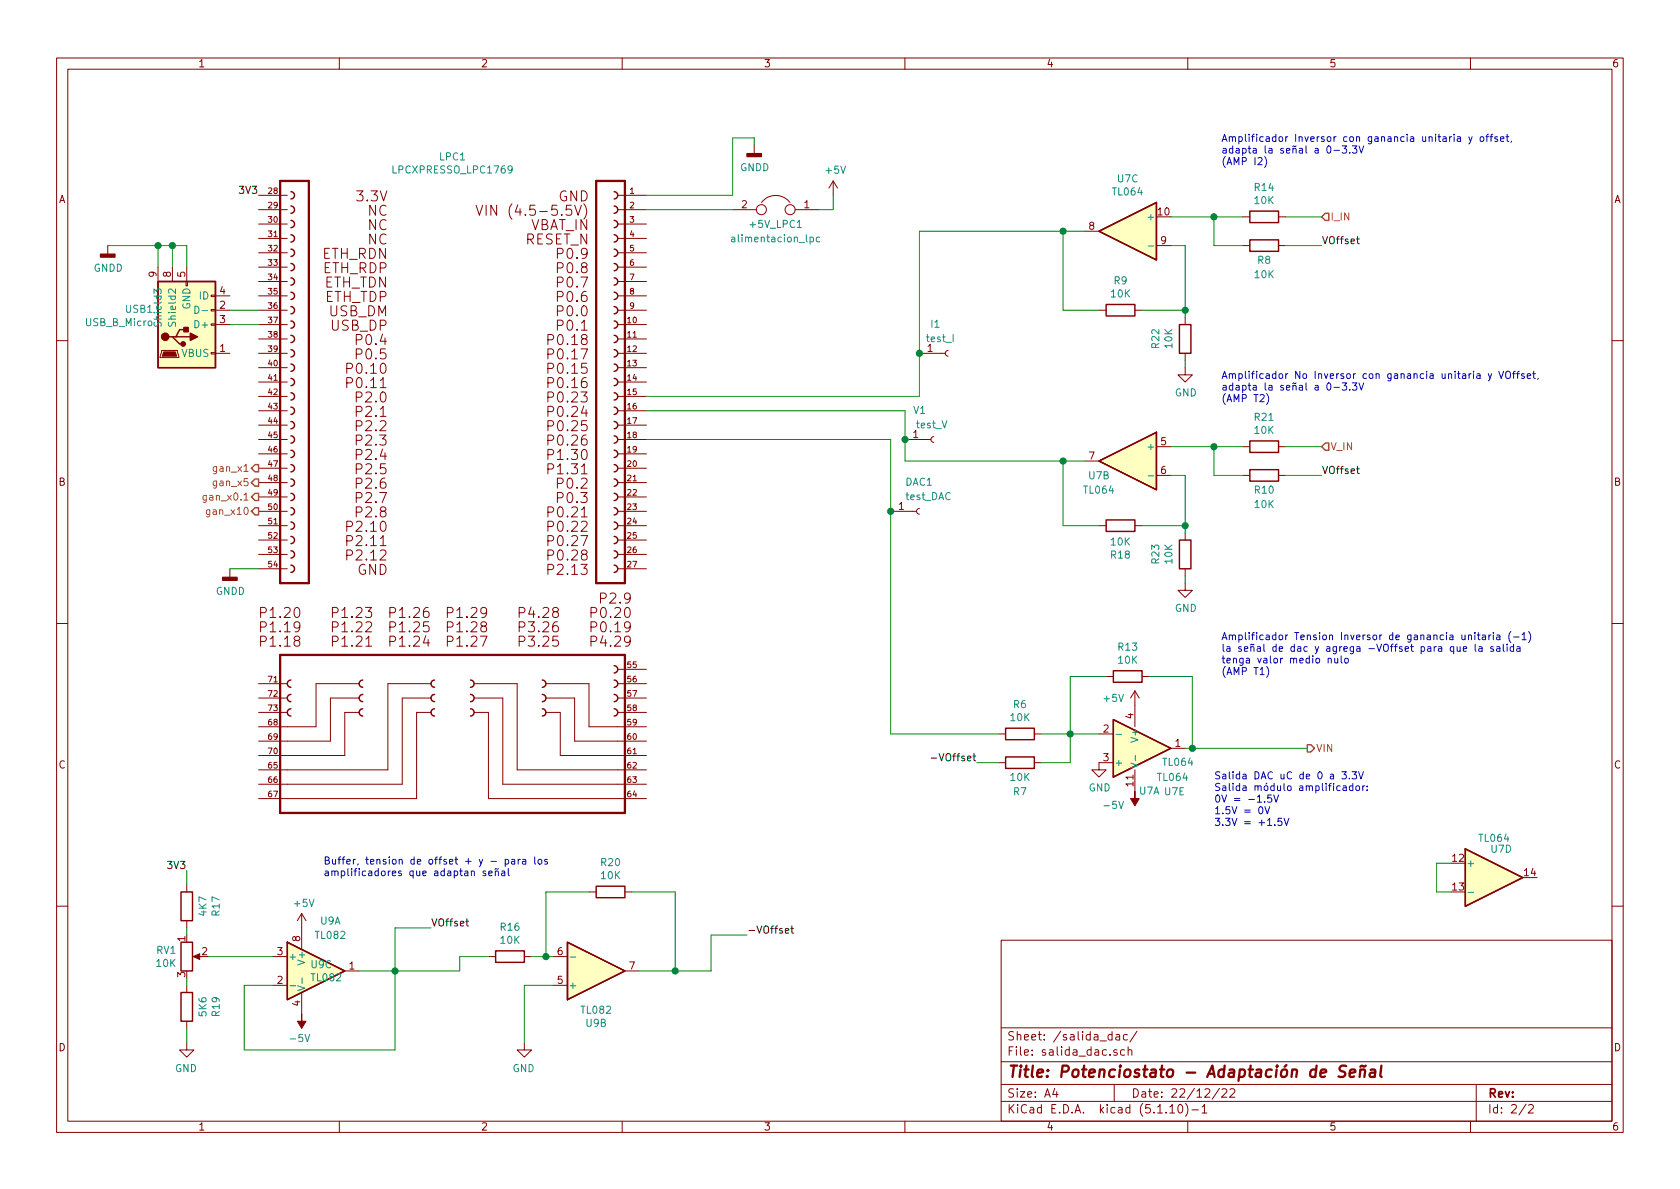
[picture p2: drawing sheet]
<svg xmlns="http://www.w3.org/2000/svg" width="297mm" height="210mm" viewBox="0 0 297 210" stroke-linecap="round" stroke-linejoin="round" font-family="sans-serif">
<g fill="none" stroke="#840000" stroke-width=".18">
<path d="M10 10.3h277v189.9h-277zM12 12.2h273v186.1h-273zM60 10.3v1.9M110 10.3v1.9M160 10.3v1.9M210 10.3v1.9M260 10.3v1.9M45.7 34.5h5.1M45.7 37.1h5.1M45.7 39.6h5.1M84.2 36.3l.6 1.8 .5-1.8M101.6 36.3l.6 1.8 .6-1.8"/>
<path d="M103.2 36a2.05 2.05 0 0 1 0 2.8M109.2 34.5h5.1M109.2 37.1h5.1M109.2 39.6h5.1M129.5 37.1h4.2M133.3 25.6v1.6M134.6 35.8a3.2 3.2 0 0 1 5.1 0M140.6 37.1h4.2M147.3 32l-.7 1.3M147.3 32v2.5M147.3 32l.8 1.3M219.7 38.3h1.3"/>
<path d="M226.1 38.3h1.2M19 43.4v1.6M27.9 47.2v2.6M30.5 47.2v2.6M32.9 49.8h.2v.7h-.2zM33 47.2v2.6M37.3 52.2h.8v.2h-.8zM37.3 54.7h.8v.3h-.8zM37.3 57.3h.8v.2h-.8zM38.1 54.9h2.5M38.1 57.4h2.5M38.1 52.3h2.5"/>
<path d="M45.7 54.9h5.1M45.7 57.4h5.1M45.7 52.3h5.1M45.7 59.9h5.1M45.7 42.2h5.1M45.7 44.7h5.1M45.7 47.2h5.1M45.7 49.8h5.1M109.2 54.9h5.1M109.2 57.4h5.1M109.2 52.3h5.1M109.2 59.9h5.1"/>
<path d="M109.2 42.2h5.1M109.2 44.7h5.1M109.2 47.2h5.1M109.2 49.8h5.1M191.8 40.9h2.5M194.3 54.9h1.3M200.7 54.9h1.2M204.5 43.4h2.5M209.5 56.1v1.3M219.7 43.4h1.3M226.1 43.4h1.2M10 60.2h2"/>
<path d="M28.6 62h2.8l.2 1.2h-3.3zM37.3 62.4h.8v.2h-.8zM38.1 62.5h2.5M45.7 62.5h5.1M45.7 65h5.1M45.7 67.6h5.1M45.7 70.1h5.1M45.7 72.6h5.1M45.7 75.2h5.1M45.7 77.7h5.1M109.2 62.5h5.1M109.2 65h5.1"/>
<path d="M109.2 67.6h5.1M109.2 70.1h5.1M109.2 72.6h5.1M109.2 75.2h5.1M109.2 77.7h5.1M160 77.7h4.6M162.6 62.5h4.5M165.1 77.2l-.3 .1-.2 .3 .1 .4 .4 .2M167.6 62l-.3 .1-.2 .3 .1 .4 .4 .2M204.5 79h2.5M209.5 65v1.3h1.3l-1.3 1.3-1.2-1.3h1.2M209.5 62.5v1.2"/>
<path d="M219.7 79h1.3M226.1 79h1.2M285 60.2h2M45.7 90.4h5.1M45.7 80.3h5.1M45.7 82.8h5.1M45.7 85.3h5.1M45.7 87.9h5.1M45.7 93h5.1M45.7 95.5h5.1M45.7 98h5.1M109.2 90.4h5.1"/>
<path d="M109.2 80.3h5.1M109.2 82.8h5.1M109.2 85.3h5.1M109.2 87.9h5.1M109.2 93h5.1M109.2 95.5h5.1M109.2 98h5.1M157.5 90.4h4.6M162.6 89.9l-.3 .1-.2 .3 .1 .4 .4 .2M191.8 81.5h2.5M194.3 93h1.3M200.7 93h1.2"/>
<path d="M204.5 84.1h2.5M209.5 94.2v1.3M219.7 84.1h1.3M226.1 84.1h1.2M10 110.3h2M40.6 100.6v1.5M45.7 100.6h5.1M109.2 100.6h5.1M109.2 118.4h5.1M195.6 119.6h1.2M201.9 119.6h1.3M209.5 103.1v1.3h1.3l-1.3 1.3-1.2-1.3h1.2"/>
<path d="M209.5 100.6v1.2M285 110.3h2M45.7 120.9h5.1M45.7 123.4h5.1M45.7 126h5.1M63.5 126h-2.5v7.6h-15.3M63.5 123.4h-5.1v7.7h-12.7M63.5 120.9h-7.6v7.6h-10.2M76.2 126h-2.5v15.2h-28M76.2 123.4h-5.1v15.3h-25.4M76.2 120.9h-7.6v15.2h-22.9M83.8 126h2.6v15.2h27.9"/>
<path d="M83.8 123.4h5.1v15.3h25.4M83.8 120.9h7.6v15.2h22.9M96.5 126h2.6v7.6h15.2M96.5 123.4h5.1v7.7h12.7M96.5 120.9h7.6v7.6h10.2M109.2 120.9h5.1M109.2 123.4h5.1M109.2 126h5.1M176.5 134.9h1.3M176.5 129.8h1.3M182.9 134.9h1.2M182.9 129.8h1.2"/>
<path d="M194.3 129.8h2.5M196.8 134.9h-2.5v1.2h1.3l-1.3 1.3-1.3-1.3h1.3M200.7 122.2l-.8 1.2M200.7 122.2v6.3M200.7 136.1v3.8M200.7 122.2l.7 1.2M207 132.3h2.5M33 156.5v1.2M104.1 157.7h1.3M110.5 157.7h1.3M10 160.2h2M33 162.8v1.3"/>
<path d="M33 174.2v1.3M34.5 169.2h1.1M48.3 174.2h2.5M48.3 169.2h2.5M53.3 161.5l-.7 1.3M53.3 161.5v6.4M53.3 175.5v3.8M53.3 161.5l.8 1.3M61 171.7h2.5M86.4 169.2h1.2M92.7 169.2h1.3M97.8 174.2h2.5"/>
<path d="M97.8 169.2h2.5M110.5 171.7h2.5M177 166.3h108v32h-108zM285 160.2h2M33 184.4v1.3h-1.3l1.3 1.2 1.3-1.2h-1.3M33 180.6v1.3M60 198.3v1.9M92.7 184.4v1.3h-1.3l1.3 1.2 1.3-1.2h-1.3M110 198.3v1.9M160 198.3v1.9M177 194.8h108M177 191.8h108"/>
<path d="M177 187.8h108M177 181.8h108M186.5 192.5l-.4 1h1M186.8 193v1M196.6 183l-.4-.1-.3 .3 .1 .6 .2 .1 .4-.1M196.6 182.4v1.5M197 191.8v3M197.3 183h.6l.1 .9M197.5 185.7a.37 .37 0 0 0-.6 .1l.1 .2 .5 .2 .1 .1-.3 .3-.4-.1M198 183.3l-.5 .1-.2 .2 .2 .3 .5-.1M198.8 185.7l-.4-.1-.3 .3 .1 .6 .2 .1 .4-.1M199.3 183l-.4-.1-.3 .3 .1 .6 .2 .1 .4-.1"/>
<path d="M199.5 185.7a.37 .37 0 0 1 .6 .1v.8M199.5 185.1v1.5M201 182.3l-1.2 2M206.8 195.8l.5-.5v1.5M206.8 196.8h.9M208.5 195.4l.1-.1a.8 .8 0 0 1 .5 .8 .8 .8 0 0 1-.5 .7 1 1 0 0 1-.1-1.4zM209.6 195.1a1.71 1.71 0 0 1 0 2.3M210 198.3v1.9M210.7 196.3h1.2M212.5 195.8l.5-.5v1.5M212.5 196.8h.9M215.6 192.5l-1.3 1.9"/>
<path d="M216.1 192.7l.2-.2h.3l.2 .2 .1 .3-.9 1h.9M217.5 192.7l.2-.2h.4l.2 .5-.9 1h.9M260 198.3v1.9M261 191.8v6.5M269.8 195.2l-1.2 2M270.3 195.5l.2-.2h.3l.3 .5-.9 1h.9"/>
<circle cx="134.6" cy="37.1" r=".89"/>
<circle cx="139.7" cy="37.1" r=".89"/>
</g>
<path d="M49.5 32h5.1v71.1h-5.1zM105.4 32h5.1v71.1h-5.1zM49.5 115.8h61v28h-61zM238 188.5l-.2-.1-.7 .1a.47 .47 0 0 0-.3 .5 .47 .47 0 0 0 .4 .4l.3 .1a.48 .48 0 0 1 .4 .5 .48 .48 0 0 1-.5 .4l-.7-.1M238.6 189.8l1-.2v-.4l-.6-.1-.3 .3v.9l.1 .1 .6-.1M240.5 189.3a.52 .52 0 0 1 .9 .1l-.2 1M240.5 189.1l-.1 1.3M241.5 188.4l-.3 .2-.4-.2-.3 .2M242.3 189.2h.8v1.2M243.2 189.6l-.7 .1a.4 .4 0 0 0-.4 .3 .4 .4 0 0 0 .3 .4l.7-.1M244.2 188.4l-.2 1.8 .3 .2" fill="none" stroke="#840000" stroke-width=".41"/>
<g fill="none" stroke="#840000" stroke-width=".25">
<path d="M51.4 39a.63 .63 0 0 1 .7 .6 .63 .63 0 0 1-.7 .7M51.4 36.4a.63 .63 0 0 1 .7 .7 .63 .63 0 0 1-.7 .6M51.4 33.9a.63 .63 0 0 1 .7 .6 .63 .63 0 0 1-.7 .7M108.6 39a.63 .63 0 0 1 .6 .6 .63 .63 0 0 1-.6 .7M108.6 36.4a.63 .63 0 0 1 .6 .7 .63 .63 0 0 1-.6 .6M108.6 33.9a.63 .63 0 0 1 .6 .6 .63 .63 0 0 1-.6 .7M221 37.3h5.1v2.1h-5.1zM27.9 49.8h10.2v15.2h-10.2zM29.8 59.6h.7l1.2 1.2h.7M31.1 59.6h2.6M33 58.3h-1.3l-.6 1.3h-.6M51.4 59.3a.63 .63 0 0 1 .7 .6 .63 .63 0 0 1-.7 .7"/>
<path d="M51.4 56.8a.63 .63 0 0 1 .7 .6 .63 .63 0 0 1-.7 .6M51.4 54.2a.63 .63 0 0 1 .7 .7 .63 .63 0 0 1-.7 .6M51.4 51.7a.63 .63 0 0 1 .7 .6 .63 .63 0 0 1-.7 .7M51.4 49.1a.63 .63 0 0 1 .7 .7 .63 .63 0 0 1-.7 .6M51.4 46.6a.63 .63 0 0 1 .7 .6 .63 .63 0 0 1-.7 .7M51.4 44.1a.63 .63 0 0 1 .7 .6 .63 .63 0 0 1-.7 .6M51.4 41.5a.63 .63 0 0 1 .7 .7 .63 .63 0 0 1-.7 .6M108.6 59.3a.63 .63 0 0 1 .6 .6 .63 .63 0 0 1-.6 .7M108.6 56.8a.63 .63 0 0 1 .6 .6 .63 .63 0 0 1-.6 .6M108.6 54.2a.63 .63 0 0 1 .6 .7 .63 .63 0 0 1-.6 .6M108.6 51.7a.63 .63 0 0 1 .6 .6 .63 .63 0 0 1-.6 .7M108.6 49.1a.63 .63 0 0 1 .6 .7 .63 .63 0 0 1-.6 .6"/>
<path d="M108.6 46.6a.63 .63 0 0 1 .6 .6 .63 .63 0 0 1-.6 .7M108.6 44.1a.63 .63 0 0 1 .6 .6 .63 .63 0 0 1-.6 .6M108.6 41.5a.63 .63 0 0 1 .6 .7 .63 .63 0 0 1-.6 .6M194.3 40.9l10.2-5.1v10.2zM195.6 53.8h5.1v2.1h-5.1zM208.5 57.4h2.1v5.1h-2.1zM221 42.4h5.1v2h-5.1zM51.4 79.6a.63 .63 0 0 1 .7 .7 .63 .63 0 0 1-.7 .6M51.4 77.1a.63 .63 0 0 1 .7 .6 .63 .63 0 0 1-.7 .7M51.4 74.5a.63 .63 0 0 1 .7 .7 .63 .63 0 0 1-.7 .6M51.4 72a.63 .63 0 0 1 .7 .6 .63 .63 0 0 1-.7 .7M51.4 69.5a.63 .63 0 0 1 .7 .6 .63 .63 0 0 1-.7 .6"/>
<path d="M51.4 66.9a.63 .63 0 0 1 .7 .7 .63 .63 0 0 1-.7 .6M51.4 64.4a.63 .63 0 0 1 .7 .6 .63 .63 0 0 1-.7 .7M51.4 61.8a.63 .63 0 0 1 .7 .7 .63 .63 0 0 1-.7 .6M108.6 79.6a.63 .63 0 0 1 .6 .7 .63 .63 0 0 1-.6 .6M108.6 77.1a.63 .63 0 0 1 .6 .6 .63 .63 0 0 1-.6 .7M108.6 74.5a.63 .63 0 0 1 .6 .7 .63 .63 0 0 1-.6 .6M108.6 72a.63 .63 0 0 1 .6 .6 .63 .63 0 0 1-.6 .7M108.6 69.5a.63 .63 0 0 1 .6 .6 .63 .63 0 0 1-.6 .6M108.6 66.9a.63 .63 0 0 1 .6 .7 .63 .63 0 0 1-.6 .6M108.6 64.4a.63 .63 0 0 1 .6 .6 .63 .63 0 0 1-.6 .7M108.6 61.8a.63 .63 0 0 1 .6 .7 .63 .63 0 0 1-.6 .6M221 78h5.1v2h-5.1z"/>
<path d="M51.4 99.9a.63 .63 0 0 1 .7 .7 .63 .63 0 0 1-.7 .6M51.4 97.4a.63 .63 0 0 1 .7 .6 .63 .63 0 0 1-.7 .7M51.4 94.9a.63 .63 0 0 1 .7 .6 .63 .63 0 0 1-.7 .6M51.4 92.3a.63 .63 0 0 1 .7 .7 .63 .63 0 0 1-.7 .6M51.4 89.8a.63 .63 0 0 1 .7 .6 .63 .63 0 0 1-.7 .7M51.4 87.2a.63 .63 0 0 1 .7 .7 .63 .63 0 0 1-.7 .6M51.4 84.7a.63 .63 0 0 1 .7 .6 .63 .63 0 0 1-.7 .7M51.4 82.2a.63 .63 0 0 1 .7 .6 .63 .63 0 0 1-.7 .6M108.6 99.9a.63 .63 0 0 1 .6 .7 .63 .63 0 0 1-.6 .6M108.6 97.4a.63 .63 0 0 1 .6 .6 .63 .63 0 0 1-.6 .7M108.6 94.9a.63 .63 0 0 1 .6 .6 .63 .63 0 0 1-.6 .6M108.6 92.3a.63 .63 0 0 1 .6 .7 .63 .63 0 0 1-.6 .6"/>
<path d="M108.6 89.8a.63 .63 0 0 1 .6 .6 .63 .63 0 0 1-.6 .7M108.6 87.2a.63 .63 0 0 1 .6 .7 .63 .63 0 0 1-.6 .6M108.6 84.7a.63 .63 0 0 1 .6 .6 .63 .63 0 0 1-.6 .7M108.6 82.2a.63 .63 0 0 1 .6 .6 .63 .63 0 0 1-.6 .6M194.3 81.5l10.2-5.1v10.2zM195.6 91.9h5.1v2.1h-5.1zM208.5 95.5h2.1v5.1h-2.1zM221 83.1h5.1v2h-5.1zM108.6 117.7a.63 .63 0 0 1 .6 .7 .63 .63 0 0 1-.6 .6M196.8 118.6h5.1v2h-5.1zM51.4 125.3a.63 .63 0 0 0-.6 .7 .63 .63 0 0 0 .6 .6M51.4 122.8a.63 .63 0 0 0-.6 .6 .63 .63 0 0 0 .6 .7"/>
<path d="M51.4 120.3a.63 .63 0 0 0-.6 .6 .63 .63 0 0 0 .6 .6M64.1 125.3a.63 .63 0 0 0-.6 .7 .63 .63 0 0 0 .6 .6M64.1 122.8a.63 .63 0 0 0-.6 .6 .63 .63 0 0 0 .6 .7M64.1 120.3a.63 .63 0 0 0-.6 .6 .63 .63 0 0 0 .6 .6M76.8 125.3a.63 .63 0 0 0-.6 .7 .63 .63 0 0 0 .6 .6M76.8 122.8a.63 .63 0 0 0-.6 .6 .63 .63 0 0 0 .6 .7M76.8 120.3a.63 .63 0 0 0-.6 .6 .63 .63 0 0 0 .6 .6M83.2 125.3a.63 .63 0 0 1 .6 .7 .63 .63 0 0 1-.6 .6M83.2 122.8a.63 .63 0 0 1 .6 .6 .63 .63 0 0 1-.6 .7M83.2 120.3a.63 .63 0 0 1 .6 .6 .63 .63 0 0 1-.6 .6M95.9 125.3a.63 .63 0 0 1 .6 .7 .63 .63 0 0 1-.6 .6M95.9 122.8a.63 .63 0 0 1 .6 .6 .63 .63 0 0 1-.6 .7"/>
<path d="M95.9 120.3a.63 .63 0 0 1 .6 .6 .63 .63 0 0 1-.6 .6M108.6 125.3a.63 .63 0 0 1 .6 .7 .63 .63 0 0 1-.6 .6M108.6 122.8a.63 .63 0 0 1 .6 .6 .63 .63 0 0 1-.6 .7M108.6 120.3a.63 .63 0 0 1 .6 .6 .63 .63 0 0 1-.6 .6M177.8 133.9h5.1v2h-5.1zM177.8 128.8h5.1v2h-5.1zM196.8 127.2l10.2 5.1-10.2 5.1zM32 157.7h2v5.1h-2zM105.4 156.7h5.1v2h-5.1zM259.1 150.1l10.1 5.1-10.1 5.1zM32 175.5h2v5.1h-2zM32 166.6h2v5.1h-2z"/>
<path d="M50.8 166.6l10.2 5.1-10.2 5.1zM87.6 168.1h5.1v2.1h-5.1zM100.3 166.6l10.2 5.1-10.2 5.1z"/>
</g>
<g fill="#ffffc2" stroke="#ffffc2" stroke-width=".18">
<path d="M27.9 49.8h10.2v15.2h-10.2z"/>
<path d="M194.3 81.5l10.2-5.1v10.2z"/>
<path d="M100.3 166.6l10.2 5.1-10.2 5.1z"/>
<path d="M50.8 166.6l10.2 5.1-10.2 5.1z"/>
<path d="M194.3 40.9l10.2-5.1v10.2z"/>
<path d="M259.1 150.1l10.1 5.1-10.1 5.1z"/>
<path d="M196.8 127.2l10.2 5.1-10.2 5.1z"/>
</g>
<g fill="#840000" stroke="#840000" stroke-width=".25">
<path d="M32.5 57.9h.8v.8h-.8z"/>
<path d="M33.7 58.9l1.2 .7-1.2 .6z"/>
<path d="M39.4 102.1h2.5v.5h-2.5z"/>
<path d="M132.1 27.2h2.5v.5h-2.5z"/>
<path d="M17.8 45h2.5v.5h-2.5z"/>
<circle cx="29.2" cy="59.6" r=".63"/>
<circle cx="32.4" cy="60.8" r=".38"/>
</g>
<g fill="#840000" stroke="#840000" stroke-width=".18">
<path d="M29 62.2h2l.2 .8h-2.5z"/>
<path d="M34.2 169.2l1.1-.5v1z"/>
<path d="M53.3 179.3v1.3h.8l-.8 1.3-.7-1.3h.7z"/>
<path d="M200.7 139.9v1.3h.7l-.7 1.3-.8-1.3h.8z"/>
</g>
<g fill="none" stroke="#008484" stroke-width=".18">
<path d="M27.3 57l-.1 .4 .3 .3 .3-.1 .2-.6h.4l.1 .2-.1 .5M29.8 57v.4l.2 .3 .3-.1 .3-.6h.3l.1 .2v.5M34.5 54.1a.64 .64 0 0 1 .7 .7 .64 .64 0 0 1-.7 .6zM35.7 54.9h1M129.4 42h.5v.8M129.9 42.2l-.4 .1-.2 .2 .1 .2h.5M141 40.2h.7M143.2 42l.4-.1 .2 .3-.1 .5h-.5M144.9 42l-.3-.1-.3 .3 .1 .5h.5M203 43.5h1M203 84.1h1M197.3 129.9h1"/>
<path d="M199.9 134.9l1.3 .5-1.3 .4M200.7 133.6v.9M259.6 157.8h1M51.3 174.3h1M52.6 174.3l1.3 .4-1.3 .5M53.4 172.9v1M100.8 169.2h1"/>
</g>
<g fill="none" stroke="#008400" stroke-width=".18">
<path d="M114.3 37.1h15.2M133.3 25.6v-1.2h-3.8v10.1h-15.2M147.3 34.5v2.6h-2.5M207 38.3h12.7M214.6 38.3v5.1h5.1M227.3 38.3h6.4M19 43.4h14v3.8M27.9 43.4v3.8M30.5 43.4v3.8M40.6 54.9h5.1M40.6 57.4h5.1M188 40.9v14h6.3"/>
<path d="M191.8 40.9h-29.2v29.2h-48.3M201.9 54.9h7.6M207 43.4h2.5v12.7M227.3 43.4h6.4M114.3 77.7h43.2v52.1h19M114.3 72.6h45.7v8.9h31.8M207 79h12.7M209.5 63.7v1.3M214.6 79v5.1h5.1M227.3 79h6.4M188 81.5v11.5h6.3M201.9 93h7.6"/>
<path d="M207 84.1h2.5v10.1M227.3 84.1h6.4M40.6 100.6h5.1M195.6 119.6h-6.4v15.3h-5.1M203.2 119.6h7.6v12.7M209.5 101.8v1.3M172.7 134.9h3.8M184.1 129.8h10.2M209.5 132.3h21.6M33 153.9v2.6M104.1 157.7h-7.6v11.5M111.8 157.7h7.6v14"/>
<path d="M256.5 152.6h-2.5v5.1h2.5M33 164.1v1.2M33 173v1.2M36.8 169.2h11.5M76.2 164.1h-6.4v21.6h-26.6v-11.5h5.1M86.4 169.2h-5.1v2.5h-17.8M94 169.2h3.8M97.8 174.2h-5.1v10.2M132.1 165.3h-6.4v6.4h-12.7M33 181.9v2.5"/>
</g>
<path d="M234.3 37.7h.6v1.3h-.6l-.6-.7zM234.3 78.4h.6v1.2h-.6l-.6-.6zM44.4 82.8l.7-.6h.6v1.2h-.6zM45.1 84.7h.6v1.3h-.6l-.7-.7zM45.1 89.8h.6v1.3h-.6l-.7-.7zM45.1 87.2h.6v1.3h-.6l-.7-.6zM231.1 131.7h.7l.6 .6-.6 .7h-.7z" fill="none" stroke="#848400" stroke-width=".25"/>
<path d="M36.5 87.6l-.1 1.1-.2 .2-.3-.1M36.5 87.6h-.4l-.2 .2 .1 .6h.5M37.1 90.1l-.1 1.2-.1 .1-.3-.1M37.1 90.2l-.4-.1-.2 .3 .1 .5h.5" fill="none" stroke="#848400" stroke-width=".18"/>
<path d="M239.9 42.3h.4M240 41.8v1.1l.3 .2M239.9 82.9h.4M240 82.5v1.1l.3 .1M164.6 134.1h1M82.4 162.9h.5M82.5 162.5v1.1l.4 .1M138.9 164.6l.6-.1-.1-.3h-.4l-.1 .2v.6h.5M139.8 164.2h.5M140 163.7v1.1l.3 .2" fill="none" stroke="#000" stroke-width=".18"/>
<g fill="none" stroke="#0000c2" stroke-width=".18">
<path d="M223.6 27.7a1.47 1.47 0 0 1 0 1.9M235.9 26.6h.9M237.3 25.8h.8l-.4 .5 .3 .1v.5l-.2 .2-.5-.2M238.6 26.9v.2M239.1 25.8h.8l-.4 .5 .4 .1-.1 .6-.5 .1-.2-.2M240.3 25.8l.4 1.3 .4-1.3M257.1 23.7v.2M257.1 24.2v.8M257.7 24.2h.5v.8M258.2 24.5h-.4l-.2 .2 .1 .3h.5M259.7 24.2l.3 .8M260.3 24.2l-.4 1.1-.2 .1"/>
<path d="M261.8 24.2h.3l.3 .2-.2 .6h-.3l-.2-.1zM262.7 24.2h.5M263.2 23.7l-.3 .2v1.1M263.4 24.2h.5M263.9 23.7l-.3 .2v1.1M264.8 24.2h-.3l-.2 .2v.1l.5 .2v.3h-.5M265.3 24.6l.6-.1v-.3h-.4l-.2 .2 .1 .6h.5M266.3 24.2h.5M266.5 23.7v1.1l.3 .2M267.3 25l-.2 .2M224 69.6a1.47 1.47 0 0 1 0 1.9M235.9 68.5h.9"/>
<path d="M237.3 67.7h.8l-.4 .5 .3 .1v.6l-.2 .1-.5-.1M238.6 68.9v.1M239.1 67.7h.8l-.4 .5 .4 .1-.1 .6-.5 .1-.2-.1M240.3 67.7l.4 1.3 .4-1.3M261.1 66.1h.5l.1 .8M261.7 66.4h-.4l-.2 .2v.3h.6M263.1 66.1l.3 .8M263.7 66.1l-.4 1.1-.2 .2M265 65.7l.4 1.2 .5-1.2M266.3 65.8a.45 .45 0 0 1 .7 0 .92 .92 0 0 1-.2 1.1h-.4a1.07 1.07 0 0 1-.1-1.1zM267.4 66.1h.5M267.9 65.7l-.3 .1v1.1"/>
<path d="M268.1 66.1h.5M268.6 65.7l-.3 .1v1.1M269.5 66.1h-.3l-.2 .2 .1 .1 .4 .2v.3h-.5M270 66.5l.6-.1v-.3h-.4l-.2 .2 .1 .6h.5M271 66.1h.5M271.2 65.7v1l.3 .2M272 66.9l-.1 .2M224 117.9a1.47 1.47 0 0 1 0 1.9M234.8 116.5l.2-.1 .3 .1 .1 .7M234.8 116.4v.8M236 116.4v.8h.3l.2-.1M236.5 116.4v.8"/>
<path d="M237.1 116v1.1l.2 .1M237.8 116.5l.4-.1 .2 .2-.1 .6h-.3l-.2-.1zM257.6 114.3l.1 .8 .3 .1 .2-.1M258.2 114.3v.9M258.7 114.8l.6-.2v-.2l-.4-.1-.2 .2 .1 .6h.5M259.6 112.4l.2-.1h.3l.1 .8M259.6 112.3v.8M260.8 111.9v.1M260.8 112.3v.8M260.8 113.9v1.1l.2 .2M261.2 112.3h.5M261.4 111.9v1l.3 .2"/>
<path d="M261.5 114.4h.5l.1 .8M262.1 114.6l-.5 .1-.2 .2 .1 .2h.6M262.1 112.3h.5l.1 .8M262.7 112.6h-.5l-.1 .2v.3h.6M263.2 112.3v.8M263.6 112.3l-.4 .2M264 111.9v.1M264 114.4l-.3-.1-.1 .2v.2l.4 .1v.3h-.4M264 112.3v.8M264.6 112.3h.5l.1 .8M264.6 114.4h.5l.1 .8M265.2 112.6h-.4l-.2 .2v.3h.6"/>
<path d="M265.2 114.6l-.4 .1-.2 .2v.2h.6M265.8 113.9v1.1l.2 .2M266.5 113.9v.1M266.5 114.3v.9M267.1 111.7a1.47 1.47 0 0 0 0 1.9M267.6 114.4l-.3-.1-.3 .3 .1 .5h.5M267.6 112.6h1M267.6 113.9v1.3M268.2 114.4h.5l.1 .8M268.8 114.6l-.5 .1-.2 .2 .2 .3 .5-.1M269.1 112.2l.4-.3v1.2M269.1 113.1h.7"/>
<path d="M270.3 111.7a1.47 1.47 0 0 1 0 1.9M237 139h-.4l-.3 .2 .2 .5h.5M237.3 136.5h.7l-.4 .5 .4 .1v.4l-.2 .2-.5-.1M237.5 139h.5v.8M238 139.3h-.4l-.2 .2 .1 .2h.5M238.6 137.6v.1M239.1 136.5h.8l-.5 .5 .4 .1v.5l-.2 .1-.5-.1M239.2 139h-.4l-.2 .2 .1 .5h.5M239.2 138.5v1.3M239.9 139h.3l.1 .1v.6l-.3 .1-.3-.2zM240.2 136.5l.4 1.2 .5-1.2M240.9 139v.8"/>
<path d="M241.3 139l-.4 .2M241.7 139.7v.1M241.7 139v.1M85.9 154.1l-.3-.1-.2 .2v.2l.5 .1v.3h-.5M86.4 154.4l.6-.1v-.2l-.4-.1-.2 .2 .1 .6h.5M86.8 152.3h1M87.6 154.1l.2-.1 .3 .1v.8M87.6 154v.9M88.1 153.6l-.6 .1M88.7 154.1h.5l.1 .8M89.3 154.3l-.5 .1-.1 .2v.2h.6M89.3 152h.4l.2 .2-.1 .5h-.5"/>
<path d="M89.3 152v1.2M89.9 153.6v1.1l.1 .2M90.5 152h.5v.8M91 152.3h-.4l-.2 .2 .1 .2h.5M91.6 152v.8M92 152l-.4 .2M92.4 152h.5l.1 .8M93 152.3h-.5l-.1 .2v.2h.6M94.5 151.5v1.1l.2 .2M95.2 152h.4l.2 .2-.1 .5-.3 .1-.3-.2zM96.8 152h-.3l-.2 .1v.2l.5 .1v.3h-.5M222.7 142.8l.2-.2a.67 .67 0 0 1 .4 .7 .67 .67 0 0 1-.4 .6l-.3-.2v-.3z"/>
<path d="M223.6 141.7v.2M223.6 142.6l.5 1.3 .4-1.3M224.8 140.6h-.6l-.1 .6 .5-.1 .3 .2v.3l-.3 .3-.5-.2M225.2 140.6l.4 1.3 .5-1.3M226.6 144.7h-.6l-.1 .6 .2-.1 .5 .1v.5l-.2 .2-.5-.2M227 144.7l.5 1.3 .4-1.3"/>
</g>
<g fill="#008400" stroke="#008400" stroke-width=".25">
<circle cx="27.9" cy="43.4" r=".51"/>
<circle cx="69.9" cy="171.7" r=".51"/>
<circle cx="214.6" cy="79" r=".51"/>
<circle cx="157.5" cy="90.4" r=".51"/>
<circle cx="30.5" cy="43.4" r=".51"/>
<circle cx="188" cy="81.5" r=".51"/>
<circle cx="188" cy="40.9" r=".51"/>
<circle cx="119.4" cy="171.7" r=".51"/>
<circle cx="160" cy="77.7" r=".51"/>
<circle cx="214.6" cy="38.3" r=".51"/>
<circle cx="96.5" cy="169.2" r=".51"/>
<circle cx="189.2" cy="129.8" r=".51"/>
<circle cx="209.6" cy="54.9" r=".51"/>
<circle cx="209.6" cy="93" r=".51"/>
<circle cx="210.8" cy="132.3" r=".51"/>
<circle cx="162.6" cy="62.5" r=".51"/>
</g>
<text font-size="2.8" fill="#840000" x="178" y="190.5">Title: Potenciostato - Adaptación de Señal</text>
<g font-size="2.5" fill="#840000">
<text x="63.2" y="35.6">3.3V</text>
<text x="98.7" y="35.6">GND</text>
<text x="65" y="40.7">NC</text>
<text x="65" y="38.2">NC</text>
<text x="86.2" y="38.2">VIN (4.5-5.5V)</text>
<text x="93.8" y="40.7">VBAT_IN</text>
<text x="56.9" y="45.8">ETH_RDN</text>
<text x="65" y="43.3">NC</text>
<text x="92.8" y="43.3">RESET_N</text>
<text x="98.6" y="45.8">P0.9</text>
<text x="57.1" y="48.3">ETH_RDP</text>
<text x="57.3" y="50.9">ETH_TDN</text>
<text x="57.4" y="53.4">ETH_TDP</text>
<text x="98.6" y="53.4">P0.6</text>
<text x="98.6" y="50.9">P0.7</text>
<text x="98.6" y="48.3">P0.8</text>
<text x="58.1" y="56">USB_DM</text>
<text x="58.5" y="58.5">USB_DP</text>
<text x="98.6" y="56">P0.0</text>
<text x="98.6" y="58.5">P0.1</text>
<text x="63" y="61">P0.4</text>
<text x="63" y="63.6">P0.5</text>
<text x="97.1" y="63.6">P0.17</text>
<text x="97.1" y="61">P0.18</text>
<text x="61.5" y="66.1">P0.10</text>
<text x="61.5" y="68.7">P0.11</text>
<text x="63" y="71.2">P2.0</text>
<text x="97.1" y="66.1">P0.15</text>
<text x="97.1" y="68.7">P0.16</text>
<text x="97.1" y="71.2">P0.23</text>
<text x="63" y="73.7">P2.1</text>
<text x="63" y="76.3">P2.2</text>
<text x="97.1" y="73.7">P0.24</text>
<text x="97.1" y="76.3">P0.25</text>
<text x="63" y="78.8">P2.3</text>
<text x="63" y="81.4">P2.4</text>
<text x="63" y="83.9">P2.5</text>
<text x="97.1" y="78.8">P0.26</text>
<text x="97.1" y="81.4">P1.30</text>
<text x="97.1" y="83.9">P1.31</text>
<text x="63" y="86.4">P2.6</text>
<text x="63" y="89">P2.7</text>
<text x="98.6" y="86.4">P0.2</text>
<text x="98.6" y="89">P0.3</text>
<text x="61.5" y="94.1">P2.10</text>
<text x="63" y="91.5">P2.8</text>
<text x="97.1" y="91.5">P0.21</text>
<text x="97.1" y="94.1">P0.22</text>
<text x="61.5" y="96.6">P2.11</text>
<text x="61.5" y="99.1">P2.12</text>
<text x="63.1" y="101.7">GND</text>
<text x="97.1" y="96.6">P0.27</text>
<text x="97.1" y="99.1">P0.28</text>
<text x="97.1" y="101.7">P2.13</text>
<text x="106.2" y="106.8">P2.9</text>
<text x="46.3" y="111.8">P1.19</text>
<text x="46.3" y="109.3">P1.20</text>
<text x="59" y="111.8">P1.22</text>
<text x="59" y="109.3">P1.23</text>
<text x="69.1" y="111.8">P1.25</text>
<text x="69.1" y="109.3">P1.26</text>
<text x="79.3" y="111.8">P1.28</text>
<text x="79.3" y="109.3">P1.29</text>
<text x="92" y="111.8">P3.26</text>
<text x="92" y="109.3">P4.28</text>
<text x="104.7" y="111.8">P0.19</text>
<text x="104.7" y="109.3">P0.20</text>
<text x="46.3" y="114.4">P1.18</text>
<text x="59" y="114.4">P1.21</text>
<text x="69.1" y="114.4">P1.24</text>
<text x="79.3" y="114.4">P1.27</text>
<text x="92" y="114.4">P3.25</text>
<text x="104.7" y="114.4">P4.29</text>
</g>
<g font-size="2.1" fill="#840000">
<text x="178" y="184">Sheet: /salida_dac/</text>
<text x="178" y="186.7">File: salida_dac.sch</text>
<text x="178" y="196.9">KiCad E.D.A. kicad (5.1.10)-1</text>
<text x="178" y="194.1">Size: A4</text>
<text x="200" y="194.1">Date: 22/12/22</text>
<text x="263" y="194.1">Rev:</text>
<text x="263" y="196.9">Id: 2/2</text>
</g>
<g font-size="1.8" fill="#840000">
<text x="35" y="11.9">1</text>
<text x="85" y="11.9">2</text>
<text x="135" y="11.9">3</text>
<text x="185" y="11.9">4</text>
<text x="235" y="11.9">5</text>
<text x="285" y="11.9">6</text>
<text x="10.4" y="35.9">A</text>
<text x="285.4" y="35.9">A</text>
<text x="131.1" y="36.8">2</text>
<text x="142.2" y="36.8">1</text>
<text x="192.6" y="40.6">8</text>
<text x="204.8" y="38.1">10</text>
<text x="205.3" y="43.2">9</text>
<text x="27.7" y="49" transform="rotate(-90 27.7 49)">9</text>
<text x="30.2" y="49" transform="rotate(-90 30.2 49)">8</text>
<text x="32.8" y="49" transform="rotate(-90 32.8 49)">5</text>
<text x="38.9" y="52.1">4</text>
<text x="38.9" y="54.6">2</text>
<text x="38.9" y="57.1">3</text>
<text x="38.9" y="62.2">1</text>
<text x="164" y="62.2">1</text>
<text x="161.4" y="77.5">1</text>
<text x="192.6" y="81.3">7</text>
<text x="205.3" y="78.7">5</text>
<text x="205.3" y="83.8">6</text>
<text x="10.4" y="85.9">B</text>
<text x="285.4" y="85.9">B</text>
<text x="158.9" y="90.2">1</text>
<text x="195.1" y="129.5">2</text>
<text x="200.4" y="127.1" transform="rotate(-90 200.4 127.1)">4</text>
<text x="10.4" y="135.9">C</text>
<text x="195.1" y="134.6">3</text>
<text x="207.8" y="132.1">1</text>
<text x="285.4" y="135.9">C</text>
<text x="200.4" y="139" transform="rotate(-90 200.4 139)">11</text>
<text x="256.8" y="152.4">12</text>
<text x="269.5" y="154.9">14</text>
<text x="256.8" y="157.5">13</text>
<text x="32.8" y="166.5" transform="rotate(-90 32.8 166.5)">1</text>
<text x="53.1" y="166.5" transform="rotate(-90 53.1 166.5)">8</text>
<text x="32.8" y="172.8" transform="rotate(-90 32.8 172.8)">3</text>
<text x="35.7" y="168.9">2</text>
<text x="49" y="174">2</text>
<text x="49" y="168.9">3</text>
<text x="61.7" y="171.4">1</text>
<text x="98.6" y="174">5</text>
<text x="98.6" y="168.9">6</text>
<text x="111.3" y="171.4">7</text>
<text x="53.1" y="177.9" transform="rotate(-90 53.1 177.9)">4</text>
<text x="10.4" y="185.9">D</text>
<text x="285.4" y="185.9">D</text>
<text x="35" y="199.9">1</text>
<text x="85" y="199.9">2</text>
<text x="135" y="199.9">3</text>
<text x="185" y="199.9">4</text>
<text x="235" y="199.9">5</text>
<text x="285" y="199.9">6</text>
</g>
<g font-size="1.8" fill="#008484">
<text x="77.7" y="28.4">LPC1</text>
<text x="69.7" y="30.7">LPCXPRESSO_LPC1769</text>
<text x="130.9" y="30.3">GNDD</text>
<text x="146.1" y="30.7">+5V</text>
<text x="196.8" y="34.6">TL064</text>
<text x="197.6" y="32.3">U7C</text>
<text x="221.9" y="33.8">R14</text>
<text x="132.8" y="40.3">+5V_LPC1</text>
<text x="203.3" y="39">+</text>
<text x="221.9" y="36.1">10K</text>
<text x="130" y="42.8">alimentacion_lpc</text>
<text x="222.4" y="46.7">R8</text>
<text x="16.6" y="48.1">GNDD</text>
<text x="35.3" y="53">ID</text>
<text x="196.5" y="52.6">10K</text>
<text x="197" y="50.3">R9</text>
<text x="221.9" y="49.2">10K</text>
<text x="15.2" y="57.7">USB_B_Micro</text>
<text x="22.2" y="55.3">USB1</text>
<text x="28.6" y="57.1" transform="rotate(-90 28.6 57.1)">Shield3</text>
<text x="31.1" y="57.1" transform="rotate(-90 31.1 57.1)">Shield2</text>
<text x="33.7" y="54.7" transform="rotate(-90 33.7 54.7)">GND</text>
<text x="34.8" y="58">D+</text>
<text x="164.6" y="58">I1</text>
<text x="32.2" y="63.1">VBUS</text>
<text x="164" y="60.5">test_I</text>
<text x="205" y="61.5" transform="rotate(-90 205 61.5)">R22</text>
<text x="207.3" y="61.5" transform="rotate(-90 207.3 61.5)">10K</text>
<text x="207.7" y="70.1">GND</text>
<text x="161.5" y="73.2">V1</text>
<text x="162.1" y="75.7">test_V</text>
<text x="221.9" y="74.4">R21</text>
<text x="221.9" y="76.7">10K</text>
<text x="203.3" y="79.6">+</text>
<text x="160.1" y="85.9">DAC1</text>
<text x="160.2" y="88.4">test_DAC</text>
<text x="191.7" y="87.3">TL064</text>
<text x="192.6" y="84.8">U7B</text>
<text x="221.9" y="87.3">R10</text>
<text x="221.9" y="89.8">10K</text>
<text x="196.5" y="98.8">R18</text>
<text x="196.5" y="96.5">10K</text>
<text x="205" y="99.6" transform="rotate(-90 205 99.6)">R23</text>
<text x="207.3" y="99.6" transform="rotate(-90 207.3 99.6)">10K</text>
<text x="38.2" y="105.2">GNDD</text>
<text x="207.7" y="108.2">GND</text>
<text x="197.8" y="115.1">R13</text>
<text x="197.8" y="117.4">10K</text>
<text x="179.2" y="125.2">R6</text>
<text x="195.2" y="124.1">+5V</text>
<text x="178.7" y="127.5">10K</text>
<text x="201.3" y="130.9" transform="rotate(-90 201.3 130.9)">V+</text>
<text x="197" y="135.5">+</text>
<text x="205.7" y="135.4">TL064</text>
<text x="178.7" y="138.1">10K</text>
<text x="179.2" y="140.6">R7</text>
<text x="192.5" y="139.9">GND</text>
<text x="195.5" y="143">-5V</text>
<text x="201.4" y="140.5">U7A U7E</text>
<text x="204.8" y="138.1">TL064</text>
<text x="261.6" y="148.9">TL064</text>
<text x="106.3" y="153.2">R20</text>
<text x="106.3" y="155.5">10K</text>
<text x="259.2" y="153.3">+</text>
<text x="263.7" y="150.8">U7D</text>
<text x="36.5" y="161.9" transform="rotate(-90 36.5 161.9)">4K7</text>
<text x="38.8" y="161.9" transform="rotate(-90 38.8 161.9)">R17</text>
<text x="52.1" y="160.4">+5V</text>
<text x="55.9" y="166">TL082</text>
<text x="56.7" y="163.5">U9A</text>
<text x="88.5" y="164.6">R16</text>
<text x="88.5" y="166.9">10K</text>
<text x="27.7" y="168.7">RV1</text>
<text x="27.7" y="171">10K</text>
<text x="50.9" y="169.8">+</text>
<text x="54" y="170.2" transform="rotate(-90 54 170.2)">V+</text>
<text x="55" y="171.2">U9C</text>
<text x="55.1" y="173.5">TL082</text>
<text x="36.5" y="179.7" transform="rotate(-90 36.5 179.7)">5K6</text>
<text x="38.8" y="179.7" transform="rotate(-90 38.8 179.7)">R19</text>
<text x="100.5" y="174.9">+</text>
<text x="102.9" y="179.3">TL082</text>
<text x="51.6" y="184.3">-5V</text>
<text x="103.7" y="181.6">U9B</text>
<text x="30.9" y="189.6">GND</text>
<text x="90.6" y="189.6">GND</text>
</g>
<g font-size="1.8" fill="#0000c2">
<text x="215.9" y="25.1">Amplificador Inversor con ganancia unitaria y offset,</text>
<text x="215.9" y="27.1">adapta la señal a 0-3.3V</text>
<text x="215.9" y="29.2">(AMP I2)</text>
<text x="215.9" y="67">Amplificador No Inversor con ganancia unitaria y VOffset,</text>
<text x="215.9" y="69.1">adapta la señal a 0-3.3V</text>
<text x="215.9" y="71.1">(AMP T2)</text>
<text x="215.9" y="113.2">Amplificador Tension Inversor de ganancia unitaria (-1)</text>
<text x="215.9" y="115.3">la señal de dac y agrega -VOffset para que la salida</text>
<text x="215.9" y="117.3">tenga valor medio nulo</text>
<text x="215.9" y="119.4">(AMP T1)</text>
<text x="214.6" y="137.8">Salida DAC uC de 0 a 3.3V</text>
<text x="214.6" y="139.9">Salida módulo amplificador:</text>
<text x="214.6" y="141.9">0V = -1.5V</text>
<text x="214.6" y="144">1.5V = 0V</text>
<text x="214.6" y="146">3.3V = +1.5V</text>
<text x="57.1" y="152.9">Buffer, tension de offset + y - para los</text>
<text x="57.1" y="154.9">amplificadores que adaptan señal</text>
</g>
<g font-size="1.8">
<text x="42.6" y="34.3">3V3</text>
<text x="233.7" y="43.2">VOffset</text>
<text x="233.7" y="83.8">VOffset</text>
<text x="165.8" y="134.6">-VOffset</text>
<text x="29.9" y="153.7">3V3</text>
<text x="76.2" y="163.8">VOffset</text>
<text x="132.1" y="165.1">-VOffset</text>
</g>
<g font-size="1.8" fill="#848400">
<text x="235.2" y="39">I_IN</text>
<text x="38.1" y="83.4">gan_x1</text>
<text x="235.2" y="79.6">V_IN</text>
<text x="36.6" y="88.5">gan_x0.1</text>
<text x="38.1" y="86">gan_x5</text>
<text x="37.1" y="91.1">gan_x10</text>
<text x="232.7" y="133">VIN</text>
</g>
<g font-size="1.4" fill="#840000">
<text x="47.5" y="34.3">28</text>
<text x="111.4" y="34.3">1</text>
<text x="47.5" y="36.8">29</text>
<text x="47.5" y="39.4">30</text>
<text x="47.5" y="41.9">31</text>
<text x="111.4" y="36.8">2</text>
<text x="111.4" y="39.4">3</text>
<text x="111.4" y="41.9">4</text>
<text x="47.5" y="44.4">32</text>
<text x="47.5" y="47">33</text>
<text x="111.4" y="44.4">5</text>
<text x="111.4" y="47">6</text>
<text x="47.5" y="49.5">34</text>
<text x="47.5" y="52.1">35</text>
<text x="111.4" y="49.5">7</text>
<text x="111.4" y="52.1">8</text>
<text x="47.5" y="54.6">36</text>
<text x="47.5" y="57.1">37</text>
<text x="47.5" y="59.7">38</text>
<text x="111" y="57.1">10</text>
<text x="111" y="59.7">11</text>
<text x="111.4" y="54.6">9</text>
<text x="47.5" y="62.2">39</text>
<text x="47.5" y="64.8">40</text>
<text x="111" y="62.2">12</text>
<text x="111" y="64.8">13</text>
<text x="47.5" y="67.3">41</text>
<text x="47.5" y="69.8">42</text>
<text x="111" y="67.3">14</text>
<text x="111" y="69.8">15</text>
<text x="47.5" y="72.4">43</text>
<text x="47.5" y="74.9">44</text>
<text x="47.5" y="77.5">45</text>
<text x="111" y="72.4">16</text>
<text x="111" y="74.9">17</text>
<text x="111" y="77.5">18</text>
<text x="47.5" y="80">46</text>
<text x="47.5" y="82.5">47</text>
<text x="111" y="80">19</text>
<text x="111" y="82.5">20</text>
<text x="47.5" y="85.1">48</text>
<text x="47.5" y="87.6">49</text>
<text x="111" y="85.1">21</text>
<text x="111" y="87.6">22</text>
<text x="47.5" y="90.2">50</text>
<text x="47.5" y="92.7">51</text>
<text x="47.5" y="95.2">52</text>
<text x="111" y="90.2">23</text>
<text x="111" y="92.7">24</text>
<text x="111" y="95.2">25</text>
<text x="47.5" y="97.8">53</text>
<text x="47.5" y="100.3">54</text>
<text x="111" y="97.8">26</text>
<text x="111" y="100.3">27</text>
<text x="111" y="118.1">55</text>
<text x="47.5" y="120.6">71</text>
<text x="47.5" y="123.2">72</text>
<text x="47.5" y="125.7">73</text>
<text x="111" y="120.6">56</text>
<text x="111" y="123.2">57</text>
<text x="111" y="125.7">58</text>
<text x="47.5" y="128.3">68</text>
<text x="47.5" y="130.8">69</text>
<text x="111" y="128.3">59</text>
<text x="111" y="130.8">60</text>
<text x="47.5" y="135.9">65</text>
<text x="47.5" y="133.3">70</text>
<text x="111" y="133.3">61</text>
<text x="111" y="135.9">62</text>
<text x="47.5" y="138.4">66</text>
<text x="47.5" y="141">67</text>
<text x="111" y="138.4">63</text>
<text x="111" y="141">64</text>
</g>
</svg>
